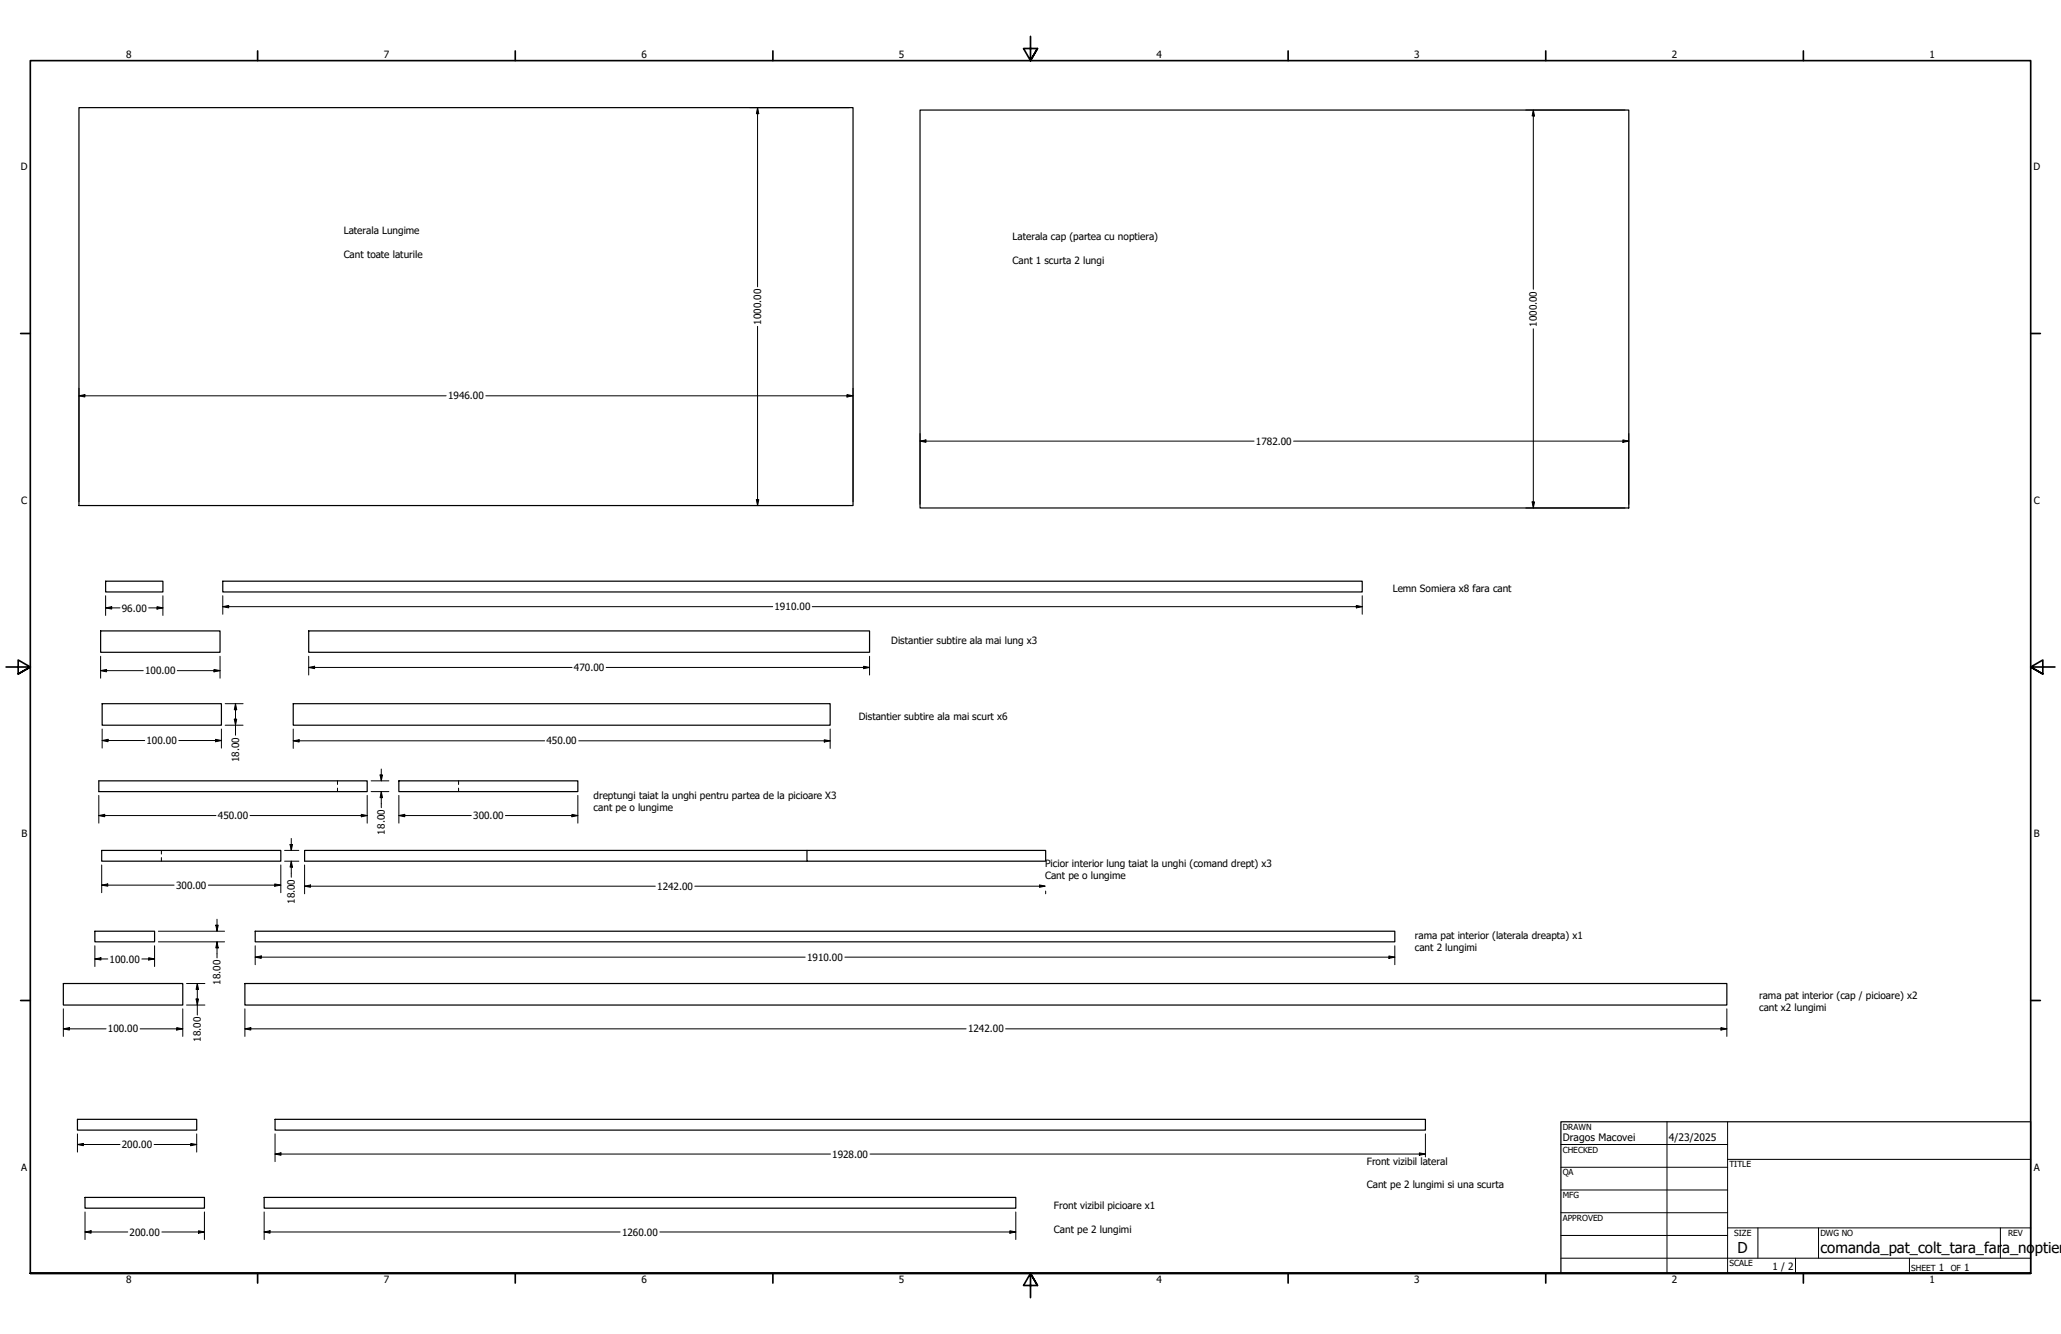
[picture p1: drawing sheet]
<svg xmlns="http://www.w3.org/2000/svg" width="864mm" height="559mm" viewBox="0 0 864 559" stroke-linecap="round" stroke-linejoin="round" font-family="sans-serif">
<!-- layer: Visible (ANSI) -->
<g fill="none" stroke="#000" stroke-width=".51">
<path d="M33.1 45.1h324.3v166.7h-324.3zM385.5 46.1h297v166.7h-297zM44.3 243.5h24v4.5h-24zM93.3 243.5h477.5v4.5h-477.5zM42.2 264.3h50v8.9h-50zM129.3 264.3h235.1v8.9h-235.1zM42.8 294.8h50v9h-50zM122.9 294.8h225v9h-225zM41.4 327.1h112.5v4.5h-112.5zM167.1 327.1h75v4.5h-75zM42.6 356.2h75.1v4.5h-75.1zM338.1 356.2h100v4.5h-100z"/>
<path d="M338.1 356.2h-210.5v4.5h210.5M39.8 390.1h25v4.4h-25zM106.9 390.1h477.6v4.4h-477.6zM26.5 412h50.1v9h-50.1zM102.6 412h621v9h-621zM32.4 468.9h50v4.5h-50zM115.3 468.9h482v4.5h-482zM35.6 501.6h50.1v4.5h-50.1zM110.7 501.6h314.9v4.5h-314.9z"/>
</g>
<!-- layer: Hidden (ANSI) -->
<path d="M141.4 327.1v1.5M141.4 330.1v1.5M192.2 327.1v1.5M192.2 330.1v1.5M67.6 356.2v1.6M67.6 359.2v1.5" fill="none" stroke="#000" stroke-width=".42"/>
<!-- layer: Border (ANSI) -->
<g fill="none" stroke="#000" stroke-width=".7">
<path d="M431.8 15.2v10.2l-2.9-5.1h5.8l-2.9 5.1 2.9-5.1M107.9 21.3v4.1M215.9 21.3v4.1M323.8 21.3v4.1M539.8 21.3v4.1M647.7 21.3v4.1M755.6 21.3v4.1M8.6 139.7h4.1M850.9 139.7h4.1M2.5 279.4h10.2l-5.1-2.9v5.8l5.1-2.9-5.1 2.9M861.1 279.4h-10.2l5.1-2.9v5.8l-5.1-2.9 5.1 2.9M8.6 419.1h4.1"/>
<path d="M850.9 419.1h4.1M12.7 533.4v-508h838.2v508h-838.2h838.2M107.9 533.4v4.1M215.9 533.4v4.1M323.8 533.4v4.1M434.7 538.5l-2.9-5.1 2.9 5.1h-5.8l2.9-5.1v10.2M539.8 533.4v4.1M647.7 533.4v4.1M755.6 533.4v4.1"/>
</g>
<!-- layer: Title (ANSI) -->
<g fill="none" stroke="#000" stroke-width=".42">
<path d="M654 479.4h69.9M698.5 469.9v63.5M723.9 469.9v63.5M654 488.9h69.9M654 498.5h69.9M723.9 485.6h127M654 508h69.9M654 517.5h69.9M723.9 514.3h127M736.6 514.3v12.7M762 514.3v12.7M838.2 514.3v12.7"/>
<path d="M654 527h196.9M752.3 527v6.4M800.1 527v6.4"/>
</g>
<path d="M654 469.9h196.9v63.5h-196.9z" fill="none" stroke="#000" stroke-width=".51"/>
<!-- layer: Dimension (ANSI) -->
<g fill="none" stroke="#000" stroke-width=".42">
<path d="M314.3 45.1h41.5M317.4 45.1l.5 2.5h-1zM317.4 45.1v75M639.3 46.1h41.6M642.5 46.1l.5 2.5h-1zM642.5 46.1v75.1M317.4 136.7v75.1M642.5 137.7v75.1M33.1 165.8l2.5-.5v1zM33.1 165.8h153.8M33.1 162.6v47.6M203.6 165.8h153.8"/>
<path d="M354.9 165.3l2.5 .5-2.5 .5zM357.4 162.6v47.6M385.5 184.8l2.5-.5v1zM385.5 184.8h140M385.5 181.6v29.6M542 184.8h140.5M680 184.3l2.5 .5-2.5 .5zM682.5 181.6v29.6M314.3 211.8h41.5M316.9 209.3h1l-.5 2.5zM639.3 212.8h41.6M642 210.2h1l-.5 2.6z"/>
<path d="M44.3 254.6l2.5-.5v1zM44.3 254.6h6M44.3 249.6v8.2M62.3 254.6h6M65.8 254.1l2.5 .5-2.5 .5zM68.3 249.6v8.2M93.3 254.1l2.5-.5v1zM93.3 254.1h230.5M93.3 249.6v7.7M340.4 254.1h230.4M568.3 253.6l2.5 .5-2.5 .5zM570.8 249.6v7.7"/>
<path d="M42.2 274.9v9.2M92.2 274.9v9.2M129.3 279.6l2.5-.5v1zM129.3 279.6h110.4M129.3 274.9v7.9M254 279.6h110.4M361.9 279.1l2.5 .5-2.5 .5zM364.4 274.9v7.9M42.2 280.9l2.4-.5v1zM42.2 280.9h17.8M74.3 280.9h17.9M89.7 280.4l2.5 .5-2.5 .5z"/>
<path d="M94.4 294.8h7.5M98.7 294.8l.5 2.5h-1zM98.7 294.8v13.2M42.8 310.2l2.5-.5v1zM42.8 310.2h17.8M42.8 305.4v8M74.9 310.2h17.9M90.3 309.7l2.5 .5-2.5 .5zM92.8 305.4v8M94.4 303.8h7.5M98.2 301.2h1l-.5 2.6zM122.9 310.3l2.4-.4v.9z"/>
<path d="M122.9 310.3h105.3M122.9 305.4v8.1M242.5 310.3h105.4M345.4 309.9l2.5 .4-2.5 .5zM347.9 305.4v8.1M41.4 333.2v11.6M153.9 333.2v11.6M155.5 327.1h7.4M155.5 331.6h7.4M159.3 324.6h1l-.5 2.5zM159.8 331.6l.5 2.5h-1zM159.8 322.1v5"/>
<path d="M159.8 331.6v6.7M167.1 333.2v11.6M242.1 333.2v11.6M41.4 341.6l2.5-.5v1zM41.4 341.6h49.1M104.8 341.6h49.1M119.3 356.2h5.9M121.5 353.8h1.1l-.6 2.4zM122 351.2v5M151.4 341.1l2.5 .5-2.5 .5zM167.1 341.6l2.5-.5v1zM167.1 341.6h30.4"/>
<path d="M211.8 341.6h30.3M239.6 341.1l2.5 .5-2.5 .5zM42.6 370.8l2.5-.5v.9zM42.6 370.8h30.4M42.6 362.3v11.7M87.3 370.8h30.4M115.1 370.3l2.6 .5-2.6 .4zM117.7 362.3v11.7M119.3 360.7h5.9M122 360.7l.6 2.5h-1.1zM122 360.7v6.8M127.6 371.2l2.5-.5v1z"/>
<path d="M127.6 371.2h147M127.6 362.3v12.1M437.9 371.2l-2.3-.5v1l2.3-.5h-146.8M438.1 373.3v1.1M39.8 396.2v8.7M64.8 396.2v8.7M66.4 390.1h27.7M66.4 394.5h27.7M90.4 387.5h1l-.5 2.6zM90.9 394.5l.5 2.6h-1zM90.9 385.1v5M90.9 394.5v6.8"/>
<path d="M106.9 396.2v7.9M584.5 396.2v7.9M39.8 401.7l2.5-.5v.9zM39.8 401.7h5.3M59.4 401.7h5.4M62.3 401.2l2.5 .5-2.5 .4zM78.2 412h7.7M82.2 418.5h1l-.5 2.5zM82.7 412l.5 2.5h-1zM82.7 412v13.2M106.9 400.9l2.6-.5v1zM106.9 400.9h230.5"/>
<path d="M354 400.9h230.5M582 400.4l2.5 .5-2.5 .5zM26.5 431l2.6-.5v1zM26.5 431h17.9M26.5 422.6v11.5M58.7 431h17.9M74 430.5l2.6 .5-2.6 .5zM76.6 422.6v11.5M78.2 421h7.7M102.6 431l2.5-.5v1zM102.6 431h302.2M102.6 422.6v11.5"/>
<path d="M421.4 431h302.2M721.1 430.5l2.5 .5-2.5 .5zM723.6 422.6v11.5M32.4 479.4l2.5-.4v.9zM32.4 479.4h17.9M32.4 475v7.6M64.6 479.4h17.8M79.9 479l2.5 .4-2.5 .5zM82.4 475v7.6M115.3 475v11.6M597.3 475v9.6M115.3 483.4l2.4-.5v1z"/>
<path d="M115.3 483.4h232.7M364.6 483.4h232.7M594.7 482.9l2.6 .5-2.6 .5zM35.6 516.1l2.6-.5v1zM35.6 516.1h17.9M35.6 507.7v11.5M67.8 516.1h17.9M83.2 515.6l2.5 .5-2.5 .5zM85.7 507.7v11.5M110.7 516.1l2.5-.5v1zM110.7 516.1h149.1M110.7 507.7v11.5"/>
<path d="M276.5 516.1h149.1M423.2 515.6l2.4 .5-2.4 .5zM425.6 507.7v11.5"/>
</g>
<g fill="#000">
<path d="M317.4 45.1l.5 2.5h-1z" fill-rule="evenodd"/>
<path d="M642.5 46.1l.5 2.5h-1z" fill-rule="evenodd"/>
<path d="M33.1 165.8l2.5-.5v1z" fill-rule="evenodd"/>
<path d="M354.9 165.3l2.5 .5-2.5 .5z" fill-rule="evenodd"/>
<path d="M385.5 184.8l2.5-.5v1z" fill-rule="evenodd"/>
<path d="M680 184.3l2.5 .5-2.5 .5z" fill-rule="evenodd"/>
<path d="M316.9 209.3h1l-.5 2.5z" fill-rule="evenodd"/>
<path d="M642 210.2h1l-.5 2.6z" fill-rule="evenodd"/>
<path d="M44.3 254.6l2.5-.5v1z" fill-rule="evenodd"/>
<path d="M65.8 254.1l2.5 .5-2.5 .5z" fill-rule="evenodd"/>
<path d="M93.3 254.1l2.5-.5v1z" fill-rule="evenodd"/>
<path d="M568.3 253.6l2.5 .5-2.5 .5z" fill-rule="evenodd"/>
<path d="M129.3 279.6l2.5-.5v1z" fill-rule="evenodd"/>
<path d="M42.2 280.9l2.4-.5v1z" fill-rule="evenodd"/>
<path d="M89.7 280.4l2.5 .5-2.5 .5z" fill-rule="evenodd"/>
<path d="M98.7 294.8l.5 2.5h-1z" fill-rule="evenodd"/>
<path d="M361.9 279.1l2.5 .5-2.5 .5z" fill-rule="evenodd"/>
<path d="M42.8 310.2l2.5-.5v1z" fill-rule="evenodd"/>
<path d="M90.3 309.7l2.5 .5-2.5 .5z" fill-rule="evenodd"/>
<path d="M98.2 301.2h1l-.5 2.6z" fill-rule="evenodd"/>
<path d="M122.9 310.3l2.4-.4v.9z" fill-rule="evenodd"/>
<path d="M345.4 309.9l2.5 .4-2.5 .5z" fill-rule="evenodd"/>
<path d="M159.3 324.6h1l-.5 2.5z" fill-rule="evenodd"/>
<path d="M159.8 331.6l.5 2.5h-1z" fill-rule="evenodd"/>
<path d="M41.4 341.6l2.5-.5v1z" fill-rule="evenodd"/>
<path d="M121.5 353.8h1.1l-.6 2.4z" fill-rule="evenodd"/>
<path d="M151.4 341.1l2.5 .5-2.5 .5z" fill-rule="evenodd"/>
<path d="M167.1 341.6l2.5-.5v1z" fill-rule="evenodd"/>
<path d="M239.6 341.1l2.5 .5-2.5 .5z" fill-rule="evenodd"/>
<path d="M42.6 370.8l2.5-.5v.9z" fill-rule="evenodd"/>
<path d="M115.1 370.3l2.6 .5-2.6 .4z" fill-rule="evenodd"/>
<path d="M122 360.7l.6 2.5h-1.1z" fill-rule="evenodd"/>
<path d="M127.6 371.2l2.5-.5v1z" fill-rule="evenodd"/>
<path d="M435.6 370.7l2.5 .5-2.5 .5z" fill-rule="evenodd"/>
<path d="M90.4 387.5h1l-.5 2.6z" fill-rule="evenodd"/>
<path d="M90.9 394.5l.5 2.6h-1z" fill-rule="evenodd"/>
<path d="M39.8 401.7l2.5-.5v.9z" fill-rule="evenodd"/>
<path d="M62.3 401.2l2.5 .5-2.5 .4z" fill-rule="evenodd"/>
<path d="M82.2 418.5h1l-.5 2.5z" fill-rule="evenodd"/>
<path d="M82.7 412l.5 2.5h-1z" fill-rule="evenodd"/>
<path d="M106.9 400.9l2.6-.5v1z" fill-rule="evenodd"/>
<path d="M582 400.4l2.5 .5-2.5 .5z" fill-rule="evenodd"/>
<path d="M26.5 431l2.6-.5v1z" fill-rule="evenodd"/>
<path d="M74 430.5l2.6 .5-2.6 .5z" fill-rule="evenodd"/>
<path d="M102.6 431l2.5-.5v1z" fill-rule="evenodd"/>
<path d="M721.1 430.5l2.5 .5-2.5 .5z" fill-rule="evenodd"/>
<path d="M32.4 479.4l2.5-.4v.9z" fill-rule="evenodd"/>
<path d="M79.9 479l2.5 .4-2.5 .5z" fill-rule="evenodd"/>
<path d="M115.3 483.4l2.4-.5v1z" fill-rule="evenodd"/>
<path d="M594.7 482.9l2.6 .5-2.6 .5z" fill-rule="evenodd"/>
<path d="M35.6 516.1l2.6-.5v1z" fill-rule="evenodd"/>
<path d="M83.2 515.6l2.5 .5-2.5 .5z" fill-rule="evenodd"/>
<path d="M110.7 516.1l2.5-.5v1z" fill-rule="evenodd"/>
<path d="M423.2 515.6l2.4 .5-2.4 .5z" fill-rule="evenodd"/>
</g>
<g font-size="6.3">
<text x="728.1" y="524.9">D</text>
<text x="762.8" y="525">comanda_pat_colt_tara_far</text>
<text x="839" y="525">a_no</text>
<text x="852.6" y="525">ptier</text>
</g>
<g font-size="4.3">
<text x="654.8" y="477.8">Dragos Macovei</text>
<text x="699.3" y="478">4/23/2025</text>
</g>
<g font-size="4.2">
<text x="52.8" y="24.4">8</text>
<text x="160.8" y="24.4">7</text>
<text x="268.7" y="24.4">6</text>
<text x="376.7" y="24.4">5</text>
<text x="484.6" y="24.4">4</text>
<text x="592.6" y="24.4">3</text>
<text x="700.5" y="24.4">2</text>
<text x="808.5" y="24.4">1</text>
<text x="8.8" y="71.4">D</text>
<text x="852" y="71.4">D</text>
<text x="144" y="98.1">Laterala Lungime</text>
<text x="424.3" y="100.5">Laterala cap (partea cu noptiera)</text>
<text x="144" y="108.1">Cant toate laturile</text>
<text x="424.3" y="110.6">Cant 1 scurta 2 lungi</text>
<text x="319" y="136" transform="rotate(-90 319 136)">1000.00</text>
<text x="644" y="137" transform="rotate(-90 644 137)">1000.00</text>
<text x="187.8" y="167.3">1946.00</text>
<text x="526.3" y="186.3">1782.00</text>
<text x="8.9" y="211.1">C</text>
<text x="852.2" y="211.1">C</text>
<text x="583.6" y="247.9">Lemn Somiera x8 fara cant</text>
<text x="51.1" y="256.2">96.00</text>
<text x="324.5" y="255.7">1910.00</text>
<text x="373.4" y="269.8">Distantier subtire ala mai lung x3</text>
<text x="240.5" y="281.1">470.00</text>
<text x="60.8" y="282.4">100.00</text>
<text x="359.9" y="301.7">Distantier subtire ala mai scurt x6</text>
<text x="61.4" y="311.7">100.00</text>
<text x="229" y="311.8">450.00</text>
<text x="100.2" y="319.2" transform="rotate(-90 100.2 319.2)">18.00</text>
<text x="248.7" y="334.5">dreptungi taiat la unghi pentru partea de la picioare X3</text>
<text x="248.7" y="339.5">cant pe o lungime</text>
<text x="91.3" y="343.2">450.00</text>
<text x="198.3" y="343.2">300.00</text>
<text x="9" y="350.8">B</text>
<text x="161.3" y="349.6" transform="rotate(-90 161.3 349.6)">18.00</text>
<text x="852.2" y="350.8">B</text>
<text x="437.9" y="363.2">Picior interior lung taiat la unghi (comand drept) x3</text>
<text x="437.9" y="368.2">Cant pe o lungime</text>
<text x="73.8" y="372.3">300.00</text>
<text x="275.4" y="372.7">1242.00</text>
<text x="123.6" y="378.7" transform="rotate(-90 123.6 378.7)">18.00</text>
<text x="592.8" y="393.2">rama pat interior (laterala dreapta) x1</text>
<text x="592.8" y="398.2">cant 2 lungimi</text>
<text x="45.9" y="403.2">100.00</text>
<text x="338.2" y="402.5">1910.00</text>
<text x="92.5" y="412.5" transform="rotate(-90 92.5 412.5)">18.00</text>
<text x="737.1" y="418.7">rama pat interior (cap / picioare) x2</text>
<text x="737.1" y="423.7">cant x2 lungimi</text>
<text x="45.2" y="432.5">100.00</text>
<text x="84.2" y="436.4" transform="rotate(-90 84.2 436.4)">18.00</text>
<text x="405.6" y="432.5">1242.00</text>
<text x="51.1" y="480.9">200.00</text>
<text x="348.7" y="484.9">1928.00</text>
<text x="8.9" y="490.5">A</text>
<text x="572.7" y="487.8">Front vizibil lateral</text>
<text x="852.2" y="490.5">A</text>
<text x="572.7" y="497.8">Cant pe 2 lungimi si una scurta</text>
<text x="441.6" y="506.3">Front vizibil picioare x1</text>
<text x="54.3" y="517.6">200.00</text>
<text x="260.7" y="517.6">1260.00</text>
<text x="441.6" y="516.3">Cant pe 2 lungimi</text>
<text x="742.8" y="532">1 / 2</text>
<text x="812.4" y="532.6">1</text>
<text x="823" y="532.6">1</text>
<text x="52.8" y="537.5">8</text>
<text x="160.8" y="537.5">7</text>
<text x="268.7" y="537.5">6</text>
<text x="376.7" y="537.5">5</text>
<text x="484.6" y="537.5">4</text>
<text x="592.6" y="537.5">3</text>
<text x="700.5" y="537.5">2</text>
<text x="808.5" y="537.5">1</text>
</g>
<g font-size="3.5">
<text x="654.8" y="473.2">DRAWN</text>
<text x="654.8" y="482.8">CHECKED</text>
<text x="724.7" y="488.9">TITLE</text>
<text x="654.8" y="492.3">QA</text>
<text x="654.8" y="501.8">MFG</text>
<text x="654.8" y="511.4">APPROVED</text>
<text x="726.7" y="517.7">SIZE</text>
<text x="762.8" y="517.7">DWG NO</text>
<text x="841.4" y="517.7">REV</text>
<text x="724.7" y="530.4">SCALE</text>
<text x="800.9" y="532.6">SHEET</text>
<text x="817.4" y="532.6">OF</text>
</g>
</svg>
